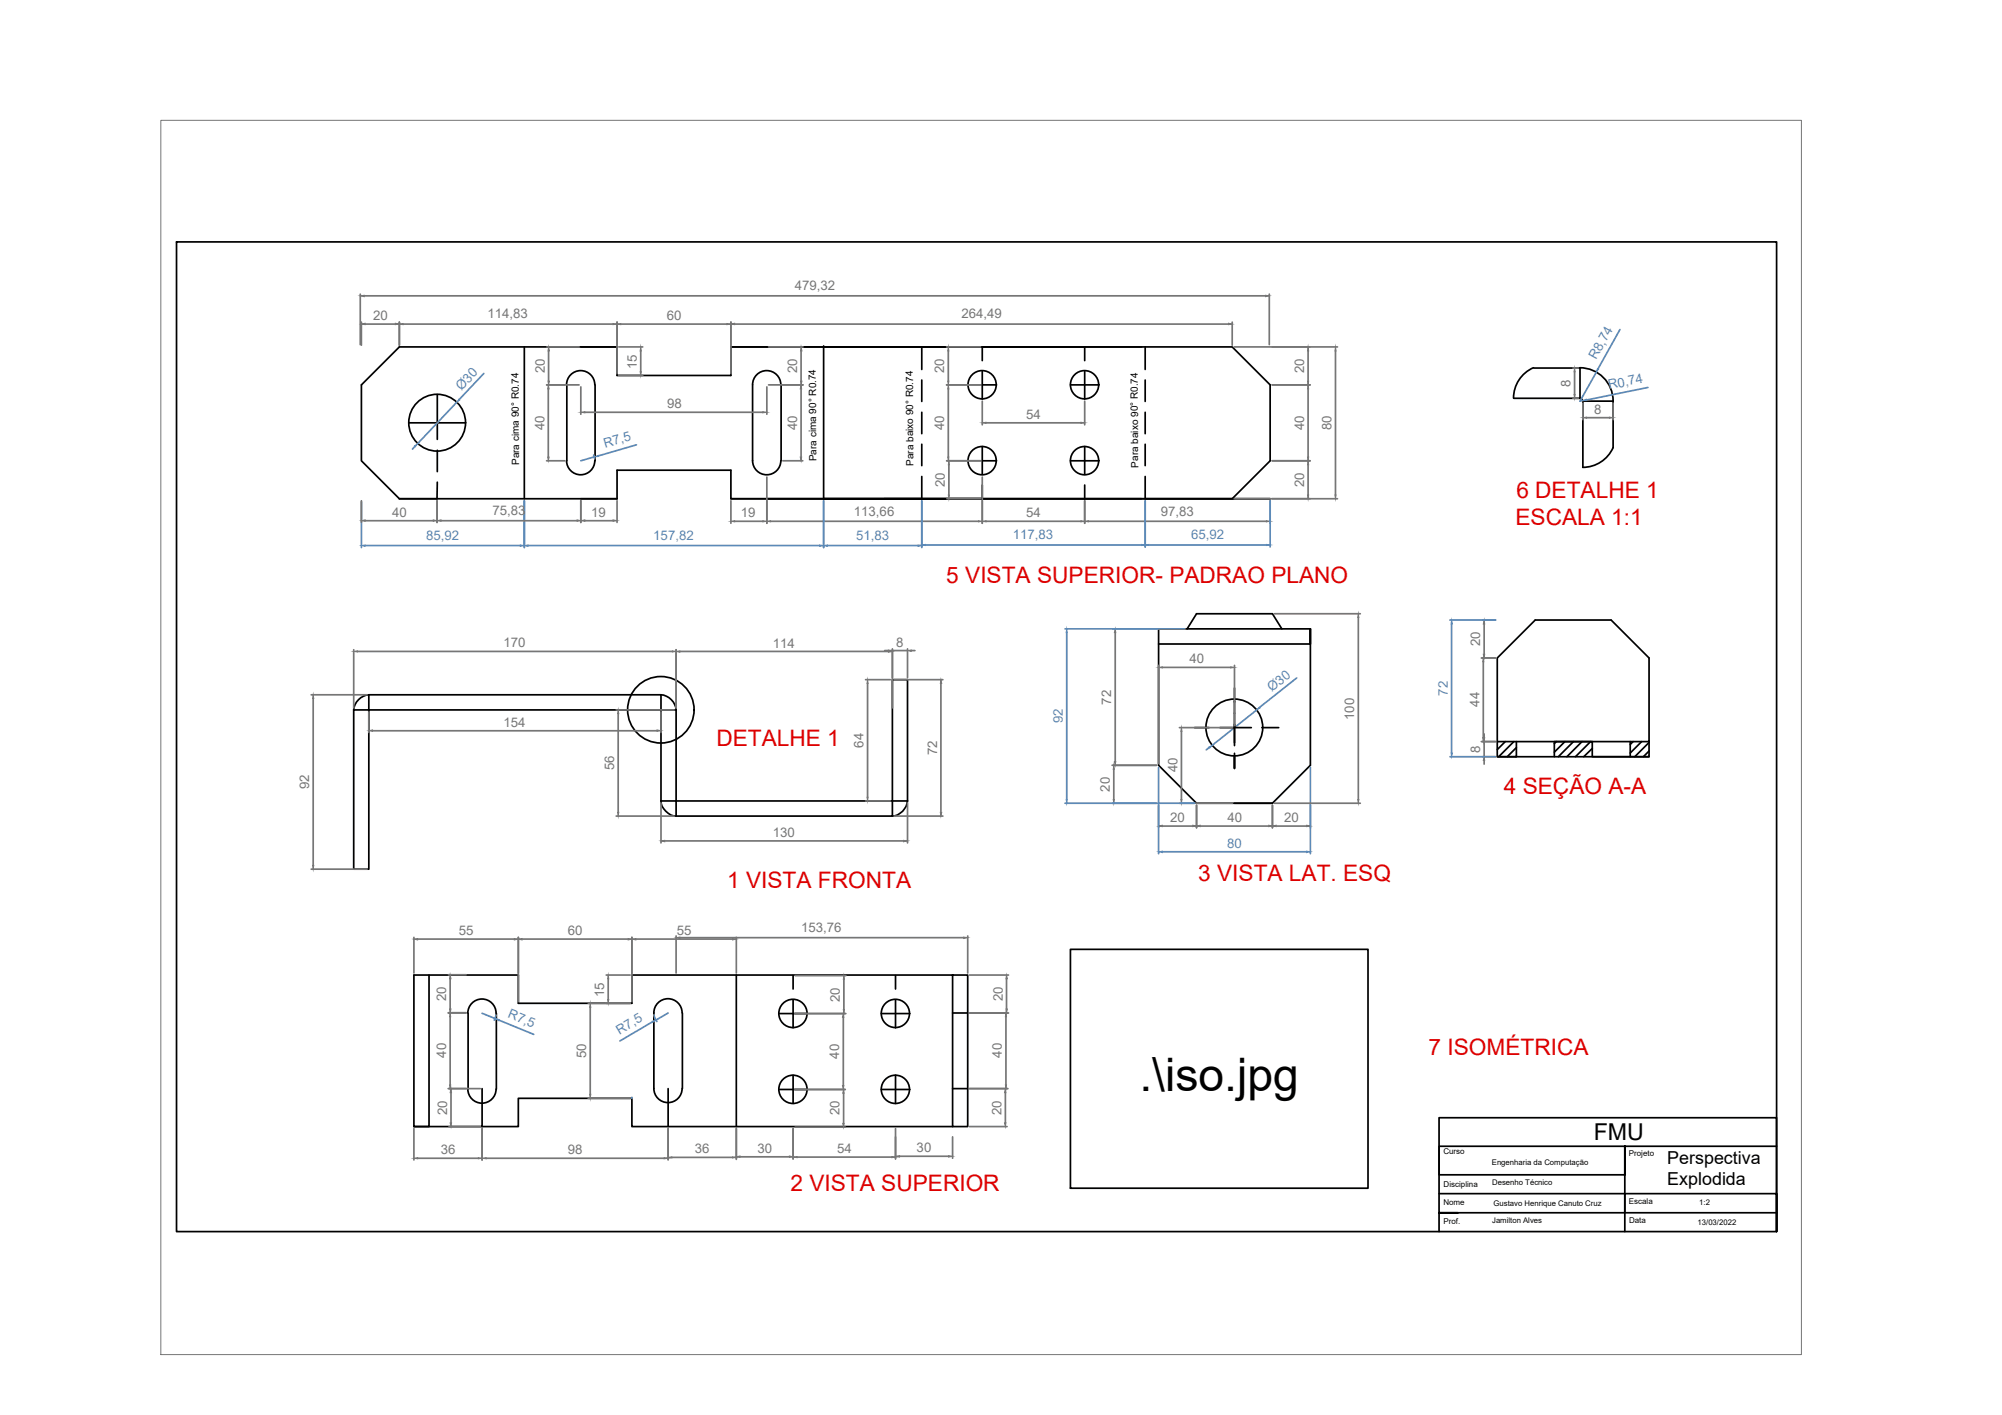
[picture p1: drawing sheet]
<svg xmlns="http://www.w3.org/2000/svg" width="297mm" height="210mm" viewBox="0 0 297 210" stroke-linecap="round" stroke-linejoin="round" font-family="sans-serif">
<!-- layer: Medidas -->
<g fill="none" stroke="#767676" stroke-width=".25">
<path d="M53.5 43.6v7.5M53.6 47.8v3.4M54 43.9h133.8M54.2 48.1h4.5M59.3 47.8v3.4M59.8 48.1h31.2M81.1 57.1h4.8M81.1 51.5h4.8M81.4 57.7v10.1M81.4 52.1v4.4M86.2 57.4v4.1M91.6 47.8v7.6"/>
<path d="M91.8 51.5h3.6M91.8 55.7h3.6M92.1 48.1h15.8M95.1 52.1v3M108.4 47.8v7.6M109 48.1h73.3M113.8 57.4v4.1M114 51.5h5.2M114 57.1h5.2M118.9 52.1v4.4M118.9 57.7v10.1M140.4 51.5h5.1"/>
<path d="M140.4 57.1h5.1M140.7 52.1v4.4M140.7 57.7v10.1M145.7 59.5v3.5M160.9 59.5v3.5M182.8 47.8v3.4M183.1 51.5h15.3M188.3 43.6v7.5M188.8 57.1h5.6M194.1 52.1v4.4M194.1 57.7v10.1M198.1 52.1v21.3"/>
<path d="M233.4 54.6h.8M233.4 59.1h.8M233.6 55.1v3.4M234.9 59.8v2.5M239.3 59.8v2.5M53.6 74.3v3.2M54.2 77.2h10.1M64.8 74.3v3.2M65.4 77.2h20.2M81.1 68.4h2.7M86.2 74.3v3.2M86.8 77.2h4.2"/>
<path d="M86.8 61.2h26.4M91.6 74.3v3.2M108.4 74.3v3.3M109 77.3h4.2M113.8 70.8v6.8M114.3 77.3h30.9M116.1 68.4h3M140.4 68.4h5.1M140.5 74h5M140.8 68.9v4.5M145.7 70.8v6.8M146.3 62.7h14.1"/>
<path d="M146.3 77.3h14.1M160.9 74.3v3.3M161.5 77.3h26.4M183.1 74h15.3M188.5 74.3v3.3M188.8 68.4h5.6M194.1 68.9v4.5M235.4 62h3.4M52.5 96.4v8.6M53 96.6h46.8M100.3 96.4v8.6M100.9 96.6h30.9"/>
<path d="M131.3 96.5h.5M132.4 96.3v8.7M132.4 96.5h2.2M134.6 96.3v4.2M135.2 96.5h.5M165.2 93.3h6.4M165.5 93.8v19.2M171.9 98.7v14.6M172.5 99h10.1M183.2 98.7v8.9M189.1 91h12.7M201.5 91.6v27"/>
<path d="M219.8 97.6h2.1M219.9 92h2M220.1 98.2v11.2M220.2 92.6v4.5M46.2 103.1h8.3M46.5 103.6v24.8M54.7 105.6v3.1M55.3 108.4h42.2M91.4 105.3h8.6M91.7 105.9v14.6M98.1 105.6v3.1M98.1 119.1v5.9"/>
<path d="M128.4 100.8h3.7M128.4 118.8h3.7M128.7 101.4v16.9M132.7 100.8h7.2M134.6 119.1v5.9M139.6 101.4v19.1M165 113.5h6.6M165 119.2h6.6M165.3 114.1v4.5M171.9 119.5v3.3M175 119.2h7.9M175 107.9h7.9"/>
<path d="M175.3 108.5v10.1M177.5 119.5v3.3M188.8 119.5v3.3M189.1 119.2h12.7M194.4 119.5v3.3M219.8 110h2.1M219.9 112.3h2M220.2 108.9v.5M220.2 110v2.3M220.2 112.8v.6M46.2 128.9h8.3M61.4 139.1v5.2"/>
<path d="M62 139.3h14.3M76.9 139.1v9.5M77.5 139.3h15.7M91.4 121.1h8.6M93.8 139.1v9.5M94.3 139.3h14.4M98.6 124.7h35.5M100.3 138.8v5.5M100.9 139.1h42.1M109.2 139.1v5.2M132.7 121.1h7.2M143.6 138.8v5.5"/>
<path d="M172.5 122.5h4.5M178.1 122.5h10.1M189.3 122.5h4.6M66.5 150.3h2.7M66.5 150.2h2.7M66.5 144.6h2.7M66.8 145.2v4.5M66.8 150.8v10.1M87.3 148.8h6.2M87.6 149.4v12.9M89.9 144.6h3.6M90.2 145.2v3.1"/>
<path d="M118 150.4h7.5M118 144.7h7.5M125.1 150.9v10.1M125.2 145.3v4.5M143.8 144.6h5.8M143.8 150.3h5.8M149.3 150.8v10.1M149.3 145.2v4.5M61.4 167.4v4.7M62 171.8h9M66.5 161.5h4.8M66.6 167.1h4.7"/>
<path d="M66.9 162.1v4.5M71.5 167.4v4.7M72.1 171.8h26.4M87.3 162.9h6.2M99.1 167.4v4.7M99.7 171.7h9M109.2 167.4v4.6M109.8 171.6h7.3M117.7 167.4v4.5M118 161.6h7.4M118 167.2h7.4M118.3 171.6h14"/>
<path d="M125.2 162.2v4.5M132.9 167.4v4.5M133.5 171.5h7.2M141.3 168.6v3.2M143.8 161.5h5.7M143.8 167.1h5.6M149.2 162.1v4.5"/>
</g>
<g fill="#767676" stroke="#767676" stroke-width=".15">
<path d="M53.5 43.9l.5-.1v.2z"/>
<path d="M187.8 43.8l.5 .1-.5 .1z"/>
<path d="M198.1 51.5l.1 .6h-.1z"/>
<path d="M198.1 73.4h.1l-.1 .6z"/>
<path d="M194 73.4h.2l-.1 .6z"/>
<path d="M194.1 68.4l.1 .5h-.2z"/>
<path d="M194 67.8h.2l-.1 .6z"/>
<path d="M194.1 57.1l.1 .6h-.2z"/>
<path d="M194 56.5h.2l-.1 .6z"/>
<path d="M194.1 51.5l.1 .6h-.2z"/>
<path d="M58.7 47.9l.6 .2-.6 .1z"/>
<path d="M53.6 48.1l.6-.2v.3z"/>
<path d="M59.3 48.1l.5-.1v.2z"/>
<path d="M91 48l.6 .1-.6 .1z"/>
<path d="M91.6 48.1l.5-.1v.2z"/>
<path d="M107.9 48l.5 .1-.5 .1z"/>
<path d="M95 55.1h.2l-.1 .6z"/>
<path d="M95.1 51.5l.1 .6h-.2z"/>
<path d="M108.4 48.1l.6-.2v.3z"/>
<path d="M182.3 47.9l.5 .2-.5 .1z"/>
<path d="M145.7 62.7l.6-.1v.2z"/>
<path d="M160.4 62.6l.5 .1-.5 .1z"/>
<path d="M145.7 77.3l.6-.1v.2z"/>
<path d="M160.4 77.2l.5 .1-.5 .1z"/>
<path d="M113.8 77.3l.5-.1v.2z"/>
<path d="M145.2 77.2l.5 .1-.5 .1z"/>
<path d="M108.4 77.3l.6-.1v.2z"/>
<path d="M113.2 77.2l.6 .1-.6 .1z"/>
<path d="M160.9 77.3l.6-.1v.2z"/>
<path d="M187.9 77.2l.6 .1-.6 .1z"/>
<path d="M85.6 77.1l.6 .1-.6 .1z"/>
<path d="M64.8 77.2l.6-.1v.2z"/>
<path d="M91 77.1l.6 .1-.6 .1z"/>
<path d="M86.2 77.2l.6-.1v.2z"/>
<path d="M64.3 77.1l.5 .1-.5 .1z"/>
<path d="M53.6 77.2l.6-.1v.2z"/>
<path d="M86.2 61.2l.6-.1v.1z"/>
<path d="M113.2 61.1l.6 .1h-.6z"/>
<path d="M118.7 67.8h.2v.6z"/>
<path d="M118.9 57.1v.6h-.2z"/>
<path d="M81.3 67.8h.2l-.1 .6z"/>
<path d="M81.4 57.1l.1 .6h-.2z"/>
<path d="M81.3 56.5h.2l-.1 .6z"/>
<path d="M81.4 51.5l.1 .6h-.2z"/>
<path d="M118.8 56.5h.2l-.1 .6z"/>
<path d="M118.9 51.5l.1 .6h-.2z"/>
<path d="M140.6 67.8h.2l-.1 .6z"/>
<path d="M140.7 57.1l.1 .6h-.2z"/>
<path d="M140.6 56.5h.2l-.1 .6z"/>
<path d="M140.7 51.5l.1 .6h-.2z"/>
<path d="M140.8 68.4l.1 .5h-.2z"/>
<path d="M140.7 73.4h.2l-.1 .6z"/>
<path d="M52.5 96.6l.5-.1v.2z"/>
<path d="M99.8 96.5l.5 .1-.5 .1z"/>
<path d="M100.3 96.6l.6-.1v.3z"/>
<path d="M131.8 96.5l.6 .1-.6 .2z"/>
<path d="M131.8 96.4l.6 .1-.6 .1z"/>
<path d="M134.6 96.5l.6-.1v.2z"/>
<path d="M139.5 120.5h.2l-.1 .6z"/>
<path d="M139.6 100.8l.1 .6h-.2z"/>
<path d="M128.7 100.8l.1 .6h-.2z"/>
<path d="M128.6 118.3h.2l-.1 .5z"/>
<path d="M134.1 124.7h.5l-.5 .2z"/>
<path d="M98.1 124.7h.5v.2z"/>
<path d="M91.6 120.5h.2l-.1 .6z"/>
<path d="M91.7 105.3l.1 .6h-.2z"/>
<path d="M54.7 108.4l.6-.1v.2z"/>
<path d="M97.5 108.3l.6 .1-.6 .1z"/>
<path d="M46.4 128.4h.2l-.1 .5z"/>
<path d="M46.5 103.1l.1 .5h-.2z"/>
<path d="M61.4 139.3l.6-.1v.2z"/>
<path d="M76.3 139.2l.6 .1-.6 .1z"/>
<path d="M76.9 139.3l.6-.1v.2z"/>
<path d="M93.2 139.2l.6 .1-.6 .1z"/>
<path d="M93.8 139.3l.5-.1v.2z"/>
<path d="M108.7 139.2l.5 .1-.5 .1z"/>
<path d="M100.3 139.1l.6-.1v.2z"/>
<path d="M143 139l.6 .1-.6 .1z"/>
<path d="M149.3 144.6l.2 .6h-.2z"/>
<path d="M149.3 149.7h.2l-.2 .6z"/>
<path d="M149.3 150.3v.5h-.1z"/>
<path d="M149.2 160.9h.1v.6z"/>
<path d="M149.2 161.5l.1 .6h-.3z"/>
<path d="M149 166.6h.3l-.1 .5z"/>
<path d="M125.1 149.8h.2l-.1 .6z"/>
<path d="M125.2 144.7l.1 .6h-.2z"/>
<path d="M125.1 150.4l.1 .5h-.2z"/>
<path d="M125 161h.2l-.1 .6z"/>
<path d="M125.2 161.6l.1 .6h-.3z"/>
<path d="M125 166.7h.3l-.1 .5z"/>
<path d="M90.2 144.6l.1 .6h-.1z"/>
<path d="M90.2 148.3h.1l-.1 .5z"/>
<path d="M140.7 171.4l.6 .1-.6 .1z"/>
<path d="M132.9 171.5l.6-.1v.2z"/>
<path d="M132.3 171.6h.6l-.6 .1z"/>
<path d="M117.7 171.6h.6v.1z"/>
<path d="M117.1 171.5l.6 .1-.6 .1z"/>
<path d="M109.2 171.6l.6-.1v.2z"/>
<path d="M108.7 171.6l.5 .1-.5 .1z"/>
<path d="M99.1 171.7l.6-.1v.2z"/>
<path d="M98.5 171.7l.6 .1-.6 .1z"/>
<path d="M71.5 171.8l.6-.1v.2z"/>
<path d="M71 171.7l.5 .1-.5 .1z"/>
<path d="M61.4 171.8l.6-.1v.2z"/>
<path d="M66.8 166.6h.2l-.1 .5z"/>
<path d="M66.9 161.5l.1 .6h-.2z"/>
<path d="M66.7 160.9h.2l-.1 .6z"/>
<path d="M66.8 150.3l.1 .5h-.2z"/>
<path d="M66.7 149.7h.2l-.1 .5z"/>
<path d="M66.8 144.6l.1 .6h-.2z"/>
<path d="M87.6 148.8l.1 .6h-.2z"/>
<path d="M87.5 162.3h.2l-.1 .6z"/>
<path d="M165.5 93.3l.1 .5h-.3z"/>
<path d="M165.3 113h.3l-.1 .5z"/>
<path d="M165.3 113.5v.6h-.1z"/>
<path d="M165.2 118.6h.1v.6z"/>
<path d="M177 122.4l.5 .1-.5 .1z"/>
<path d="M171.9 122.5l.6-.1v.2z"/>
<path d="M177.5 122.5l.6-.1v.2z"/>
<path d="M188.2 122.4l.6 .1-.6 .1z"/>
<path d="M188.8 122.5l.5-.1v.2z"/>
<path d="M193.9 122.4l.5 .1-.5 .1z"/>
<path d="M201.5 118.6h.1l-.1 .6z"/>
<path d="M201.5 91l.1 .6h-.1z"/>
<path d="M175.3 107.9l.1 .6h-.2z"/>
<path d="M175.2 118.6h.2l-.1 .6z"/>
<path d="M182.6 98.9l.6 .1-.6 .1z"/>
<path d="M171.9 99l.6-.1v.2z"/>
<path d="M220.2 112.3l.1 .5h-.2z"/>
<path d="M220.1 109.4h.2l-.1 .6z"/>
<path d="M220 109.4h.2l-.1 .6z"/>
<path d="M220.1 97.6l.1 .6h-.2z"/>
<path d="M220.1 97.1h.2l-.1 .5z"/>
<path d="M220.2 92l.1 .6h-.2z"/>
<path d="M233.6 54.6l.1 .5h-.2z"/>
<path d="M233.5 58.5h.2l-.1 .6z"/>
<path d="M238.8 61.9l.5 .1h-.5z"/>
<path d="M234.9 62l.5-.1v.1z"/>
</g>
<!-- layer: 0 -->
<g fill="none" stroke="#000" stroke-width=".25">
<path d="M26.2 35.9h237.4v146.8h-237.4zM59.3 51.5h32.3v4.2h16.8v-4.2h74.4l5.7 5.6v11.3l-5.7 5.6h-74.4v-4.2h-16.8v4.2h-32.3l-5.7-5.6v-11.3zM77.8 51.5v22.5M84.1 57.1a2.1 2.1 0 0 1 2.1-2.1 2.1 2.1 0 0 1 2.1 2.1M84.1 57.1v11.3M88.3 57.1v11.3M108.4 51.5h52.5M115.9 57.1a2.1 2.1 0 0 0-2.1-2.1 2.1 2.1 0 0 0-2.1 2.1v11.3M115.9 57.1v11.3M122.2 51.5h.1M122.2 51.5h47.2M122.2 51.5v22.5h14.6"/>
<path d="M227.5 54.5a4.9 4.9 0 0 0-2.9 4.6M227.6 54.6h6.8v4.5h-9.8M234.4 54.6a4.9 4.9 0 0 1 4.9 4.9M234.4 59.1l.4 .2v.2M239.3 59.5h-4.4v9.8a4.9 4.9 0 0 0 4.4-2.9M239.3 59.5v6.9M84.1 68.3a2.1 2.1 0 0 0 2.1 2.1 2.1 2.1 0 0 0 2.1-2.1M108.4 74h13.8M111.7 68.3a2.1 2.1 0 0 0 2.1 2.1 2.1 2.1 0 0 0 2.1-2.1M113.8 74h31.9h-14.5M136.8 74h-14.6h47.2M136.8 74h51.7"/>
<path d="M171.9 95.5h22.5v-2.2v20.2l-5.6 5.7h-5.6M176.1 93.3h-4.2v20.2l5.6 5.7h11.3M190.2 93.3h-14.1l1.4-2.3h11.3l1.4 2.3h4.2M54.7 103.1h43.4v2.2h2.2M54.7 103.1v25.8h-2.2v-23.6h45.6v13.5M54.7 103.1a2.5 2.5 0 0 0-2.2 2.2M98.1 118.8h2.2v2.3h32.1v-2.3h2.2M98.1 103.1a2.5 2.5 0 0 1 2.2 2.2M98.1 118.8a2.5 2.5 0 0 0 2.2 2.3M100.3 105.3v13.5h32.1v-18h2.2v18M134.6 118.8a2.5 2.5 0 0 1-2.2 2.3M222.2 110v-12.4l5.6-5.6h11.2l5.7 5.6v12.4h-22.5v2.3h22.5v-2.3"/>
<path d="M223.3 110l-1.1 1.2M224.6 110l-2.2 2.3M225 110v2.3h-2.8M225 110.9l-1.4 1.4M225 112.2l-.1 .1M230.6 112.3v-2.3h5.6v2.3h5.7M230.9 110l-.3 .3M232.2 110l-1.6 1.6M233.5 110l-2.3 2.3M234.7 110l-2.2 2.3M236 110l-2.2 2.3M236.2 111l-1.2 1.3"/>
<path d="M241.9 110v2.3h2.8M242.3 110l-.4 .4M243.6 110l-1.7 1.7M244.7 110.1l-2.1 2.2M244.7 111.4l-.9 .9M63.7 144.6v22.5h-2.3M69.4 150.3a2.1 2.1 0 0 1 2.1-2.1 2.1 2.1 0 0 1 2.1 2.1M69.5 150.3v11.3M73.6 150.3v11.3M101.2 150.2a2.1 2.1 0 0 0-2.1-2 2.1 2.1 0 0 0-2.1 2v11.3M101.2 150.3v11.2M109.2 144.6v22.5h32.1"/>
<path d="M141.3 144.6v22.5h2.3v-22.5h-49.8v4.2h-16.9v-4.2h-15.5v22.5h10.1v-5.6M141.3 150.3h2.3M158.8 140.8h44.2v35.5h-44.2zM69.4 161.6a2.1 2.1 0 0 0 2.1 2 2.1 2.1 0 0 0 2.1-2M71.5 167.1h5.4v-4.2h16.9v4.2h5.3M93.8 162.9h.1M97 161.5a2.1 2.1 0 0 0 2.1 2.1 2.1 2.1 0 0 0 2.1-2.1M99.1 161.5v5.6h10.1M141.3 161.5h2.3M213.5 177.1h27.6M216.3 179.9h-2.8h27.6v-2.8h22.5v5.6v-16.9h-50.1v16.9M241.1 179.9h22.5"/>
<path d="M263.6 170h-50.1v4.3h27.6v-4.3v12.7"/>
<circle cx="145.7" cy="57.1" r="2.1"/>
<circle cx="160.9" cy="57.1" r="2.1"/>
<circle cx="64.9" cy="62.7" r="4.2"/>
<circle cx="145.7" cy="68.3" r="2.1"/>
<circle cx="160.9" cy="68.3" r="2.1"/>
<circle cx="98.1" cy="105.3" r="4.9"/>
<circle cx="183.1" cy="107.9" r="4.2"/>
<circle cx="117.7" cy="150.3" r="2.1"/>
<circle cx="132.8" cy="150.3" r="2.1"/>
<circle cx="117.7" cy="161.6" r="2.1"/>
<circle cx="132.8" cy="161.6" r="2.1"/>
</g>
<!-- layer: Pontilhado -->
<g fill="none" stroke="#000" stroke-width=".25">
<path d="M64.9 58.5v4.2h-4.3M136.8 51.5v3.3M136.8 56.4v3.1M145.7 51.5v2M145.7 55.1v4.1M145.7 57.1h2.2M158.8 57.1h4.3M160.9 51.5v2M160.9 55.1v4.1M169.9 51.5v3.3M169.9 56.4v3.1M64.9 71.5l-.1 2.5"/>
<path d="M64.9 66.8v3.2M69.1 62.7h-4.2v2.5M136.8 61.2v3.1M136.8 65.9v3.2M136.8 70.7v3.3M145.7 66.2v2.2h2.2M145.7 68.4v2M145.7 72v2M158.8 68.4h4.3M160.9 66.2v4.2M160.9 72v2M169.9 61.2v3.1"/>
<path d="M169.9 65.9v3.2M169.9 70.7v3.3M177.2 107.9h2.2M181 107.9h4.7M183.2 111.7v2.3v-1.8M183.2 102.1v8.5M187.2 107.9h2.5M117.7 144.7v2M117.7 148.3v2.1h-2.1M117.7 159.5v4.2M119.8 150.4h-2.1v2.1M130.8 150.4h4.2"/>
<path d="M132.9 144.7v2M132.9 148.3v4.2M132.9 159.5v4.2M115.6 161.6h4.2M130.8 161.6h4.2"/>
</g>
<!-- layer: medida 2 -->
<g fill="none" stroke="#5c8ab8" stroke-width=".25">
<path d="M67.8 59.7l-5.8 6.1M71.8 55.4l-3.7 3.9M236.8 55.2l-2.4 4.3 .5-.1M240.4 48.9l-3.3 5.8M244.5 57.5l-9.1 1.8M53.6 74.4v6.8M61.6 66.2l-.4 .4M77.8 74.3v6.9M88.1 67.5l.1 .6M88.2 67.8l-2 .6M94.4 66l-5.6 1.6M122.2 74.3v6.9"/>
<path d="M136.8 74.3v6.9M169.9 74.3v6.8M188.5 74.3v6.8M54.2 80.9h23M78.3 80.9h43.3M122.8 80.9h13.4M137.3 80.8h32.1M158 93.3h17.8M158.3 93.8v24.8M170.5 80.8h17.4M215.1 92h6.8M215.4 92.6v19.1"/>
<path d="M158 119.2h19.2M171.9 113.8v12.8M179.4 110.9l-.4 .3M186.5 105.3l-6.6 5.3M192.4 100.6l-5.5 4.3M194.4 113.8v12.8M215.1 112.3h6.8M172.5 126.4h21.4M71.5 150.3l2 .8M73.6 150.6l-.3 .7M74 151.3l5.2 2.1M96.8 151.6l-4.8 2.8"/>
<path d="M97 150.5l.5 1M99.1 150.3l-1.8 1M93.8 162.9h.1"/>
</g>
<g fill="#5c8ab8" stroke="#5c8ab8" stroke-width=".15">
<path d="M187.9 80.8h.6l-.6 .1z"/>
<path d="M169.9 80.8h.6v.1z"/>
<path d="M169.4 80.8h.5l-.5 .1z"/>
<path d="M136.8 80.8h.5v.1z"/>
<path d="M136.2 80.8l.6 .1-.6 .2z"/>
<path d="M122.2 80.9l.6-.1v.3z"/>
<path d="M121.6 80.8l.6 .1-.6 .2z"/>
<path d="M77.8 80.9l.5-.1v.3z"/>
<path d="M77.2 80.8l.6 .1-.6 .2z"/>
<path d="M53.6 80.9l.6-.1v.3z"/>
<path d="M61.5 66.2l.5-.4-.4 .5z"/>
<path d="M68.1 59.2l.1 .1-.4 .4z"/>
<path d="M88.2 67.8l.6-.3v.2z"/>
<path d="M73.5 151.1l.6 .1-.1 .2z"/>
<path d="M96.8 151.5l.5-.2-.5 .4z"/>
<path d="M171.9 126.4l.6-.1v.2z"/>
<path d="M193.9 126.3l.5 .1-.5 .1z"/>
<path d="M179.4 110.8l.5-.2-.4 .4z"/>
<path d="M186.8 104.9l.2 .1-.5 .3z"/>
<path d="M215.3 111.7h.2l-.1 .6z"/>
<path d="M215.4 92l.1 .6h-.2z"/>
<path d="M158.2 118.6h.2l-.1 .6z"/>
<path d="M158.3 93.3l.1 .5h-.2z"/>
<path d="M237 54.7l.2 .1-.4 .4z"/>
<path d="M234.9 59.4l.5-.2v.2z"/>
</g>
<!-- layer: Medidas -->
<path d="M23.9 17.9h243.4v183h-243.4z" fill="none" stroke="#767676" stroke-width=".15"/>
<text font-size="6.9" x="169.1" y="161.8">.\iso.jpg</text>
<g font-size="3.4" fill="#d00">
<text x="224.9" y="77.9">ESCALA 1:1</text>
<text x="225" y="73.9">6 DETALHE 1</text>
<text x="140.4" y="86.4">5 VISTA SUPERIOR- PADRAO PLANO</text>
<text x="106.3" y="110.6">DETALHE 1</text>
<text x="223.1" y="117.7">4 SEÇÃO A-A</text>
<text x="107.9" y="131.7">1 VISTA FRONTA</text>
<text x="177.8" y="130.7">3 VISTA LAT. ESQ</text>
<text x="211.9" y="156.4">7 ISOMÉTRICA</text>
<text x="117.3" y="176.6">2 VISTA SUPERIOR</text>
</g>
<text font-size="3.4" x="236.5" y="169.1">FMU</text>
<g font-size="2.7">
<text x="247.4" y="172.7">Perspectiva</text>
<text x="247.4" y="175.8">Explodida</text>
</g>
<g font-size="2" fill="#767676">
<text x="55.4" y="47.5">20</text>
<text x="72.3" y="47.2">114,83</text>
<text x="98.9" y="47.5">60</text>
<text x="117.9" y="43.1">479,32</text>
<text x="142.6" y="47.2">264,49</text>
<text x="80.8" y="55.4" transform="rotate(-90 80.8 55.4)">20</text>
<text x="94.5" y="54.8" transform="rotate(-90 94.5 54.8)">15</text>
<text x="118.3" y="55.4" transform="rotate(-90 118.3 55.4)">20</text>
<text x="140.1" y="55.4" transform="rotate(-90 140.1 55.4)">20</text>
<text x="193.5" y="55.4" transform="rotate(-90 193.5 55.4)">20</text>
<text x="233" y="57.4" transform="rotate(-90 233 57.4)">8</text>
<text x="80.8" y="63.8" transform="rotate(-90 80.8 63.8)">40</text>
<text x="99" y="60.6">98</text>
<text x="118.3" y="63.8" transform="rotate(-90 118.3 63.8)">40</text>
<text x="140.1" y="63.8" transform="rotate(-90 140.1 63.8)">40</text>
<text x="152.3" y="62.1">54</text>
<text x="193.5" y="63.8" transform="rotate(-90 193.5 63.8)">40</text>
<text x="197.6" y="63.8" transform="rotate(-90 197.6 63.8)">80</text>
<text x="236.5" y="61.4">8</text>
<text x="58.2" y="76.7">40</text>
<text x="73.1" y="76.4">75,83</text>
<text x="87.7" y="76.7">19</text>
<text x="109.9" y="76.7">19</text>
<text x="126.7" y="76.5">113,66</text>
<text x="140.2" y="72.2" transform="rotate(-90 140.2 72.2)">20</text>
<text x="152.3" y="76.7">54</text>
<text x="172.2" y="76.5">97,83</text>
<text x="193.5" y="72.2" transform="rotate(-90 193.5 72.2)">20</text>
<text x="133" y="95.9">8</text>
<text x="219.6" y="95.9" transform="rotate(-90 219.6 95.9)">20</text>
<text x="74.7" y="96">170</text>
<text x="114.7" y="96.1">114</text>
<text x="176.5" y="98.4">40</text>
<text x="74.7" y="107.8">154</text>
<text x="164.9" y="104.5" transform="rotate(-90 164.9 104.5)">72</text>
<text x="200.9" y="106.8" transform="rotate(-90 200.9 106.8)">100</text>
<text x="219.5" y="104.8" transform="rotate(-90 219.5 104.8)">44</text>
<text x="128.1" y="110.9" transform="rotate(-90 128.1 110.9)">64</text>
<text x="139.1" y="112" transform="rotate(-90 139.1 112)">72</text>
<text x="219.6" y="111.7" transform="rotate(-90 219.6 111.7)">8</text>
<text x="45.9" y="117.1" transform="rotate(-90 45.9 117.1)">92</text>
<text x="91.1" y="114.3" transform="rotate(-90 91.1 114.3)">56</text>
<text x="164.7" y="117.4" transform="rotate(-90 164.7 117.4)">20</text>
<text x="174.7" y="114.6" transform="rotate(-90 174.7 114.6)">40</text>
<text x="114.7" y="124.2">130</text>
<text x="173.6" y="121.9">20</text>
<text x="182.1" y="121.9">40</text>
<text x="190.5" y="121.9">20</text>
<text x="68.1" y="138.8">55</text>
<text x="84.2" y="138.8">60</text>
<text x="100.4" y="138.8">55</text>
<text x="118.9" y="138.3">153,76</text>
<text x="66.2" y="148.5" transform="rotate(-90 66.2 148.5)">20</text>
<text x="89.6" y="147.9" transform="rotate(-90 89.6 147.9)">15</text>
<text x="124.6" y="148.6" transform="rotate(-90 124.6 148.6)">20</text>
<text x="148.8" y="148.5" transform="rotate(-90 148.8 148.5)">20</text>
<text x="66.2" y="156.9" transform="rotate(-90 66.2 156.9)">40</text>
<text x="87" y="157" transform="rotate(-90 87 157)">50</text>
<text x="124.5" y="157" transform="rotate(-90 124.5 157)">40</text>
<text x="148.7" y="156.9" transform="rotate(-90 148.7 156.9)">40</text>
<text x="66.3" y="165.4" transform="rotate(-90 66.3 165.4)">20</text>
<text x="124.6" y="165.5" transform="rotate(-90 124.6 165.5)">20</text>
<text x="148.6" y="165.4" transform="rotate(-90 148.6 165.4)">20</text>
<text x="65.4" y="171.2">36</text>
<text x="84.2" y="171.2">98</text>
<text x="103.1" y="171.1">36</text>
<text x="112.4" y="171">30</text>
<text x="124.2" y="171.1">54</text>
<text x="136" y="170.9">30</text>
</g>
<g font-size="2" fill="#5c8ab8">
<text x="236.8" y="53.5" transform="rotate(-61 236.8 53.5)">R8,74</text>
<text x="68.5" y="58" transform="rotate(-47 68.5 58)">Ø30</text>
<text x="238.7" y="57.8" transform="rotate(-12 238.7 57.8)">R0,74</text>
<text x="89.8" y="66.4" transform="rotate(-16 89.8 66.4)">R7,5</text>
<text x="63.2" y="80.1">85,92</text>
<text x="96.9" y="80.1">157,82</text>
<text x="127" y="80.1">51,83</text>
<text x="150.3" y="80">117,83</text>
<text x="176.7" y="80">65,92</text>
<text x="157.7" y="107.3" transform="rotate(-90 157.7 107.3)">92</text>
<text x="188.7" y="102.7" transform="rotate(-38 188.7 102.7)">Ø30</text>
<text x="214.8" y="103.2" transform="rotate(-90 214.8 103.2)">72</text>
<text x="182.1" y="125.8">80</text>
<text x="75.3" y="150.9" transform="rotate(22 75.3 150.9)">R7,5</text>
<text x="91.9" y="153.5" transform="rotate(-30 91.9 153.5)">R7,5</text>
</g>
<g font-size="1.5">
<text x="77" y="69" transform="rotate(-90 77 69)">Para cima 90° R0.74</text>
<text x="121.1" y="68.4" transform="rotate(-90 121.1 68.4)">Para cima 90° R0.74</text>
<text x="135.5" y="69.1" transform="rotate(-90 135.5 69.1)">Para baixo 90° R0.74</text>
<text x="168.9" y="69.4" transform="rotate(-90 168.9 69.4)">Para baixo 90° R0.74</text>
</g>
<g font-size="1.2">
<text x="214.2" y="171.2">Curso</text>
<text x="241.7" y="171.5">Projeto</text>
<text x="214.2" y="178.8">Nome</text>
<text x="214.2" y="176.1">Disciplina</text>
<text x="241.7" y="178.6">Escala</text>
<text x="214.2" y="181.5">Prof.</text>
<text x="241.7" y="181.4">Data</text>
</g>
<g font-size="1.1">
<text x="221.3" y="172.9">Engenharia da Computação</text>
<text x="221.4" y="175.8">Desenho Técnico</text>
<text x="221.6" y="178.9">Gustavo Henrique Canuto Cruz</text>
<text x="252.1" y="178.8">1:2</text>
<text x="221.4" y="181.5">Jamilton Alves</text>
<text x="251.9" y="181.7">13/03/2022</text>
</g>
</svg>
